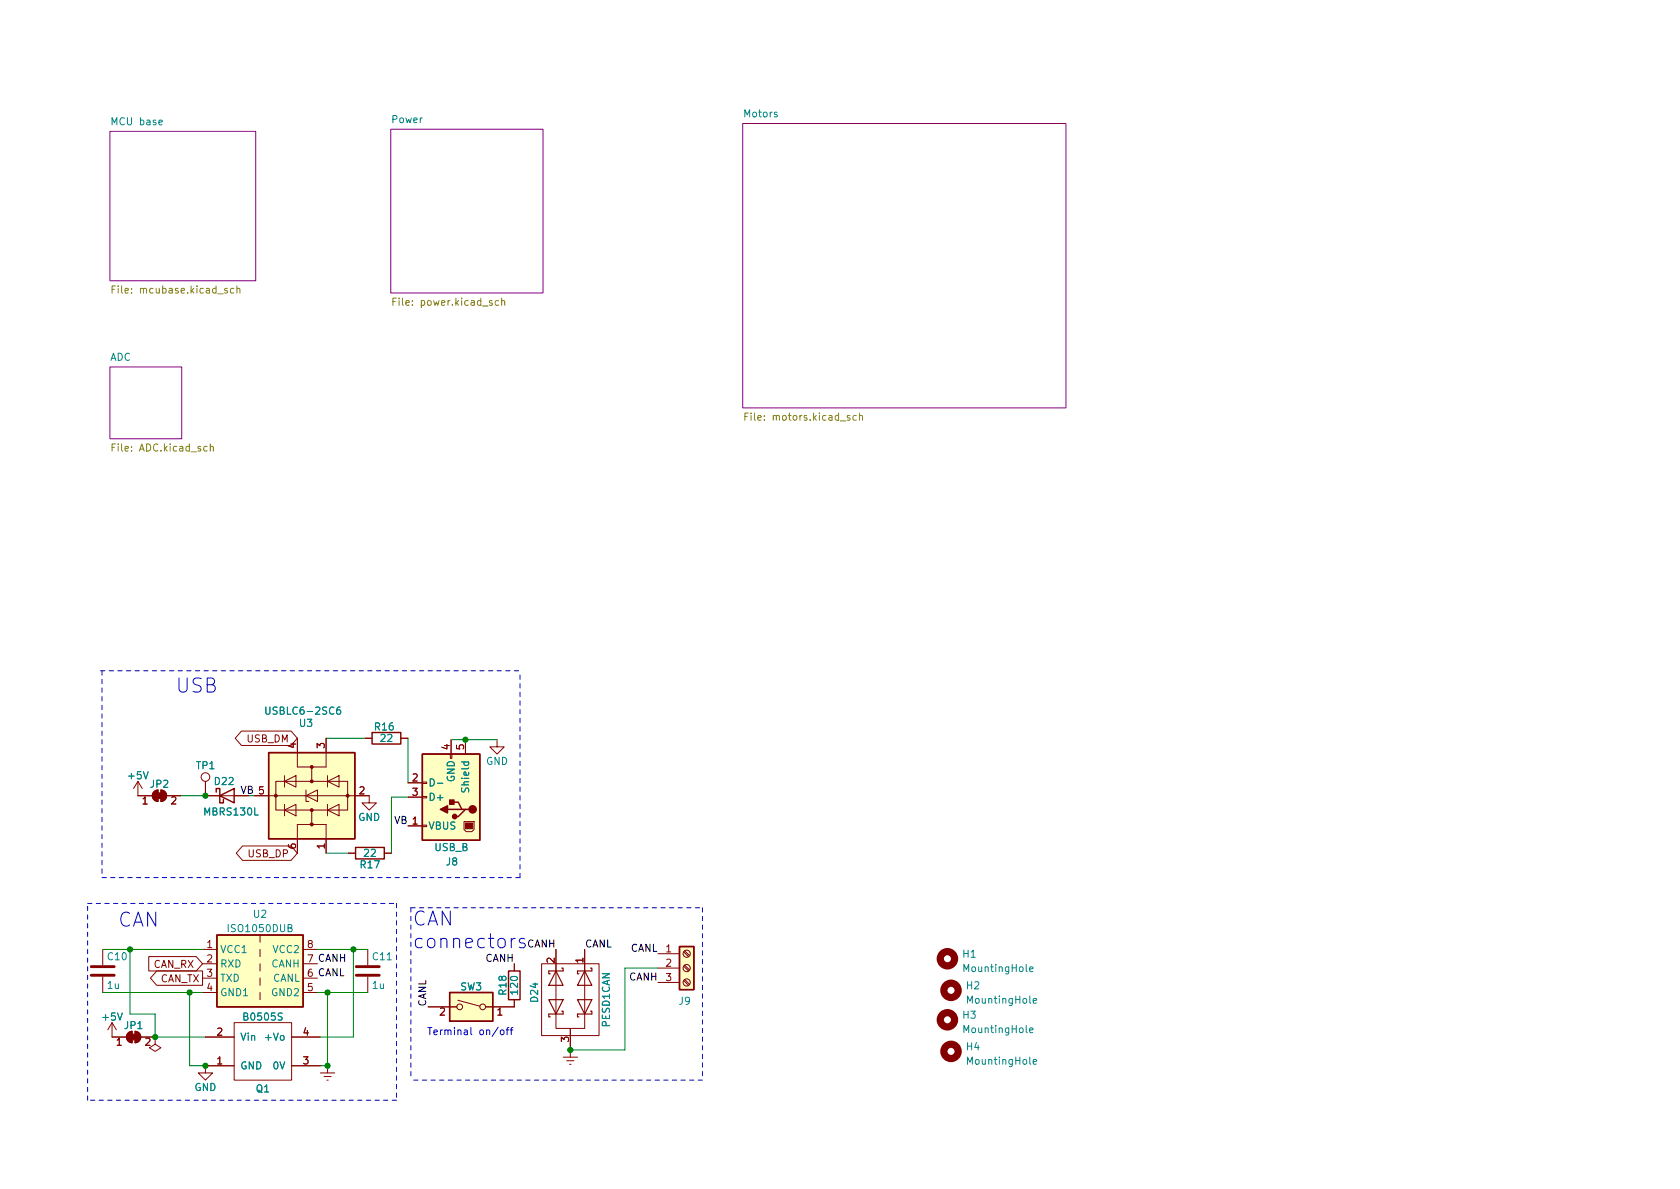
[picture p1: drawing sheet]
<svg xmlns="http://www.w3.org/2000/svg" width="297mm" height="210mm" viewBox="0 0 297 210" stroke-linecap="round" stroke-linejoin="round" font-family="sans-serif">
<g fill="#fff" stroke="#fff" stroke-width=".18">
<path d="M19.4 23.2h25.8v26.5h-25.8z"/>
<path d="M69.1 22.9h26.9v28.9h-26.9z"/>
<path d="M19.4 64.9h12.7v12.7h-12.7z"/>
<path d="M131.3 21.8h57.2v50.3h-57.2z"/>
</g>
<path d="M19.4 23.2h25.8v26.5h-25.8zM69.1 22.9h26.9v28.9h-26.9zM131.3 21.8h57.2v50.3h-57.2zM19.4 64.9h12.7v12.7h-12.7z" fill="none" stroke="#840084" stroke-width=".18"/>
<g fill="none" stroke="#848400" stroke-width=".18">
<path d="M19.8 51.2h.4M20.4 50.6h-.6v1.2M41.3 51h-.3l-.3 .2 .2 .6h.4M41.9 51.1l.2-.1h.3v.8M41.9 50.6v1.2M69.5 53.3h.4M70.1 52.7h-.6v1.3M88.2 53.2l-.4-.1-.2 .3 .1 .5h.5M88.7 53.3l.2-.2 .3 .1v.8M88.7 52.7v1.3M37.2 79l.2-.1 .3 .1v.8M37.2 78.5v1.3"/>
<path d="M131.7 73.6h.4M132.3 73h-.6v1.3M151.4 73.5h-.3l-.3 .2 .1 .6h.5M152 73.6l.1-.1h.3l.1 .8M152 73v1.3"/>
</g>
<g fill="none" stroke="#840000" stroke-width=".18">
<path d="M24.4 138.2v2.5h2.5M24.4 138.2l-.8 1.2M24.4 138.2l.7 1.2M27.2 140l.7-.3v2a1.02 1.02 0 0 1-.9-.6 1.02 1.02 0 0 1 .2-1.1zM28.4 139.7a1.02 1.02 0 0 1 1.1 1 1.02 1.02 0 0 1-1.1 1zM36.3 138.2v2.5h7.6M42.7 129.3h8.8l1.1 1.3-1.1 1.2h-8.8l-1.1-1.2zM48.8 138.2h12.7v5.1h-12.7zM50.3 138.2l2-1v2zM50.3 137.2v2M52.6 130.6v5h2.5v2.6M54.1 139.7v2h.5"/>
<path d="M57.7 130.6v5h-2.6M57.9 138.2l2-1v2zM57.9 137.2v2M64.5 130.6h1.3M70.9 130.6h1.2M72.1 138.4h2.6M74.7 138.3h.7v.3h-.7zM79.6 133.3h.3v.8h-.3zM79.8 130.8v2.5M82.3 130.8v2.5M87.9 130.8v1.3h1.3l-1.3 1.2-1.3-1.2h1.3M29.5 140.7h2.5"/>
<path d="M42.9 149.6h8.6l1.1 1.3-1.1 1.2h-8.6l-1.1-1.2zM45 140.7h20.3v1.3h1.2l-1.2 1.3-1.3-1.3h1.3M50.3 143.3l2-1.1v2.1zM50.3 142.2v2.1M54.1 140.7l2-1v2zM55.1 143.3v2.5h-2.5v5.1M55.1 145.8h2.6v5.1M57.9 143.3l2-1.1v2.1zM57.9 142.2v2.1M61.6 150.9h1.3M67.9 150.9h1.3M72.1 146h2.6"/>
<path d="M72.1 141h2.6M74.7 140.8h.7v.3h-.7zM74.7 145.9h.7v.3h-.7zM82 145.3h1.8v1.4l-.4 .4h-1l-.4-.4zM18.2 167.9v2.8M18.2 172.7v2.8M26.3 169.2h8.4l1.1 1.2-1.1 1.3h-8.4zM27.7 171.7h8.1v2.5h-8.1l-1.1-1.2zM35.8 167.9h2.6M35.8 170.4h2.6M35.8 173h2.6M35.8 175.5h2.6"/>
<path d="M46 165.3v1.3M46 167.9v1.3M46 170.4v1.3M46 173v1.2M46 175.5v1.3M53.6 167.9h2.5M53.6 170.4h2.5M53.6 173h2.5M53.6 175.5h2.5M65 167.9v2.8M65 172.7v2.8M75.7 178h5.1"/>
<path d="M80.9 176.9l3.9 1M90.9 170.4v1.3M90.9 176.8v1.2h-5M95.8 170.4h10.1v12.7h-10.1zM98.3 172v9.9h5.1v-9.9M98.3 167.9v3.8M103.4 167.9v3.8M116.3 168.7h3.8M116.3 171.2h3.8M116.3 173.7h3.8M120.9 173.4l.8 .8M120.9 170.9l.8 .8"/>
<path d="M120.9 168.3l.8 .9M121.1 173.2l.8 .9M121.1 170.7l.8 .8M121.1 168.1l.8 .9M19.8 180.8l-.8 1.3M19.8 180.8v2.6h2.6M19.8 180.8l.8 1.3M22.6 182.7l.8-.3v2a1.02 1.02 0 0 1-1-.6 1.02 1.02 0 0 1 .2-1.1zM23.9 182.4a1.02 1.02 0 0 1 1 1 1.02 1.02 0 0 1-1 1zM24.9 183.4h2.5M27.4 183.4v1.3l1 .6-1 .6-1-.6 1-.6M27.4 183.4h.1"/>
<path d="M36.3 183.4h5.1M41.4 180.8h10.2v10.2h-10.2zM41.4 188.5h-5.1v1.2h1.3l-1.3 1.3-1.2-1.3h1.2M51.6 188.5h5M51.6 183.4h5M56.6 189.7h2.6M57.3 190.4h1.2M57.8 191h.2M57.9 188.5v1.2M99.6 186.9h2.5M100.2 187.6h1.3M100.7 188.2h.3"/>
<path d="M100.8 181.9v5"/>
<circle cx="36.3" cy="137.4" r=".76"/>
<circle cx="81.3" cy="178" r=".51"/>
<circle cx="85.3" cy="178" r=".51"/>
<circle cx="121.4" cy="173.7" r=".63"/>
<circle cx="121.4" cy="171.2" r=".63"/>
<circle cx="121.4" cy="168.7" r=".63"/>
</g>
<path d="M97 176.8h2.6l-1.3 2.5zM98.3 171.7l1.3 2.5h-2.6zM99.3 171.2h.3v.5h-2.6v.5h.3M99.3 178.8h.3v.5h-2.6v.5h.3M102.1 176.8h2.5l-1.2 2.5zM103.4 171.7l1.2 2.5h-2.5zM104.4 171.2h.2v.5h-2.5v.5h.3M104.4 178.8h.2v.5h-2.5v.5h.3" fill="none" stroke="#840000" stroke-width=".2"/>
<g fill="#840000" stroke="#840000" stroke-width=".18">
<path d="M23.1 182.9h1v1h-1z"/>
<path d="M22.6 182.7l.8-.3v2a1.02 1.02 0 0 1-1-.6 1.02 1.02 0 0 1 .2-1.1z"/>
<path d="M23.9 182.4a1.02 1.02 0 0 1 1 1 1.02 1.02 0 0 1-1 1z"/>
<path d="M82.3 145.5h1.3v1.1h-1.3z"/>
<path d="M27.7 140.2h1v1h-1z"/>
<path d="M27.2 140l.7-.3v2a1.02 1.02 0 0 1-.9-.6 1.02 1.02 0 0 1 .2-1.1z"/>
<path d="M28.4 139.7a1.02 1.02 0 0 1 1.1 1 1.02 1.02 0 0 1-1.1 1z"/>
<circle cx="55.1" cy="145.8" r=".25"/>
<circle cx="55.1" cy="143.3" r=".25"/>
<circle cx="61.5" cy="140.7" r=".25"/>
<circle cx="48.8" cy="140.7" r=".25"/>
<circle cx="55.1" cy="138.2" r=".25"/>
<circle cx="55.1" cy="135.6" r=".25"/>
</g>
<g fill="#ffffc2" stroke="#ffffc2" stroke-width=".18">
<path d="M120.1 167.4h2.6v7.6h-2.6z"/>
<path d="M74.7 133.3h10.1v15.3h-10.1z"/>
<path d="M38.4 165.3h15.2v12.7h-15.2z"/>
<path d="M79.5 175.5h7.6v5.1h-7.6z"/>
<path d="M47.5 133.1h15.2v15.2h-15.2z"/>
</g>
<g fill="none" stroke="#840000" stroke-width=".25">
<path d="M47.5 133.1h15.2v15.2h-15.2zM65.8 129.5h5.1v2.1h-5.1zM74.7 133.3h10.1v15.3h-10.1zM38.2 140.1v-.7h.7v2.6h.6v-.7M38.9 140.7l2.5-1.3v2.6zM62.9 149.9h5v2h-5zM79.1 143.1h2.6M79.8 141.9h1.2l.7 1.2h.6M82.9 143.1h-.6l-1.3 1.3h-.6M38.4 165.3h15.2v12.7h-15.2zM79.5 175.5h7.6v5.1h-7.6zM89.9 171.7h2v5.1h-2z"/>
<path d="M120.1 167.4h2.6v7.6h-2.6z"/>
</g>
<g fill="#840000" stroke="#840000" stroke-width=".25">
<path d="M77.9 143.1l1.2-.6v1.3z"/>
<path d="M79.5 141.5h.8v.7h-.8z"/>
<circle cx="83.6" cy="143.1" r=".63"/>
<circle cx="80.4" cy="144.4" r=".38"/>
</g>
<path d="M47 125v1.1l.2 .2 .4-.1 .1-.1v-1.1M60.1 125l-.3 .1a.86 .86 0 0 0 0 1.2l.4-.1v-.4l-.2-.3h-.2l-.3 .3M77.3 138.5h1M182 171.4l.7-.1-.1-.3h-.4l-.2 .2 .1 .6h.5M182.7 177l.6-.1-.1-.3h-.3l-.2 .1v.6h.5M182 182.2l.7-.1-.1-.3h-.4l-.2 .1 .1 .7h.5M182.7 187.8l.6-.1-.1-.3h-.3l-.2 .1v.6h.5" fill="none" stroke="#008484" stroke-width=".18"/>
<g fill="none" stroke="#840000" stroke-width="1.3">
<circle cx="167.5" cy="169.5" r="1.27"/>
<circle cx="168.1" cy="175.1" r="1.27"/>
<circle cx="167.5" cy="180.3" r="1.27"/>
<circle cx="168.1" cy="185.9" r="1.27"/>
</g>
<path d="M16.1 172.5h4.1M16.1 170.9h4.1M63 172.5h4.1M63 170.9h4.1" fill="none" stroke="#840000" stroke-width=".51"/>
<path d="M91.1 165.9a.63 .63 0 0 0-.7 .5M92.8 166.1l-.6-.2-.4 .4 .1 .3 .9 .3 .1 .2-.1 .4-.3 .1-.7-.1M88.1 181.6l-1.1 1.7M88.6 182.2l.3-.1 .2 .3v.3l-.2 .3-.3-.1-.1-.2zM89.5 182.1h.5M90 181.7l-.3 .2v1.1M90.2 182.1h.5M90.7 181.7l-.3 .2v1.1" fill="none" stroke="#0000c2" stroke-width=".18"/>
<path d="M17.8 118.6h74.1M18 118.6v36.6M15.5 159.8h54.6M18 155.2h73.9M70.1 159.8v34.8M91.9 155.2v-36.6M72.6 160.5v30.5M72.6 160.5h51.6M124.2 160.5v30.5M15.5 194.6v-35M70.1 194.6h-54.6M124.2 191h-51.6" fill="none" stroke="#0000c2" stroke-width=".18" stroke-dasharray=".8 .8"/>
<g fill="none" stroke="#008400" stroke-width=".18">
<path d="M57.7 130.6h6.8M72.1 130.6v7.8M79.8 130.8h8.1M32 140.7h4.3M57.7 150.9h3.9M72.1 141h-2.9v9.9M18.2 167.9h17.6M18.2 175.5h17.6M23 167.9v11.4h4.4v4.1h8.9M33.5 175.5v13h2.8M56.1 167.9h8.9M56.1 175.5h8.9"/>
<path d="M57.9 175.5v13h-1.3M62.5 167.9v15.5h-5.9M116.3 171.2h-5.8v14.5h-9.7"/>
</g>
<g fill="#008400" stroke="#008400" stroke-width=".18">
<circle cx="57.9" cy="188.5" r=".46"/>
<circle cx="57.9" cy="175.5" r=".46"/>
<circle cx="82.3" cy="130.8" r=".46"/>
<circle cx="100.8" cy="185.7" r=".46"/>
<circle cx="62.5" cy="167.9" r=".46"/>
<circle cx="33.5" cy="175.5" r=".46"/>
<circle cx="36.3" cy="188.5" r=".46"/>
<circle cx="27.4" cy="183.4" r=".46"/>
<circle cx="36.3" cy="140.7" r=".46"/>
<circle cx="23" cy="167.9" r=".46"/>
</g>
<g font-size="3.5" fill="#0000c2">
<text x="31.3" y="122.5">USB</text>
<text x="20.7" y="163.9">CAN</text>
<text x="72.9" y="163.7">CAN</text>
<text x="72.9" y="167.7">connectors</text>
</g>
<g font-size="1.8" fill="#008484">
<text x="20" y="22.1">MCU base</text>
<text x="69.3" y="21.8">Power</text>
<text x="131.6" y="20.7">Motors</text>
<text x="19.4" y="63.8">ADC</text>
<text x="47.6" y="126.4">USBLC6-2SC6</text>
<text x="53" y="128.5">U3</text>
<text x="66.3" y="129.2">R16</text>
<text x="67.3" y="131.2">22</text>
<text x="22.8" y="137.8">+5V</text>
<text x="34.7" y="136">TP1</text>
<text x="85.9" y="135.2">GND</text>
<text x="26.6" y="139.3">JP2</text>
<text x="38" y="138.8">D22</text>
<text x="75.7" y="139.1">D-</text>
<text x="75.7" y="141.6">D+</text>
<text x="80.4" y="138.3" transform="rotate(-90 80.4 138.3)">GND</text>
<text x="82.9" y="139.7" transform="rotate(-90 82.9 139.7)">Shield</text>
<text x="36.2" y="144.2">MBRS130L</text>
<text x="63.3" y="145.2">GND</text>
<text x="75.7" y="146.7">VBUS</text>
<text x="63.8" y="153.5">R17</text>
<text x="64.4" y="151.5">22</text>
<text x="76.8" y="150.5">USB_B</text>
<text x="78.9" y="153">J8</text>
<text x="40.6" y="164.8">ISO1050DUB</text>
<text x="44.8" y="162.3">U2</text>
<text x="19.1" y="169.8">C10</text>
<text x="38.9" y="168.5">VCC1</text>
<text x="38.9" y="171.1">RXD</text>
<text x="38.9" y="173.6">TXD</text>
<text x="48" y="171.1">CANH</text>
<text x="48.2" y="173.6">CANL</text>
<text x="48.4" y="168.5">VCC2</text>
<text x="66" y="169.8">C11</text>
<text x="170.3" y="169.3">H1</text>
<text x="170.6" y="171.9">MountingHole</text>
<text x="19" y="174.9">1u</text>
<text x="38.9" y="176.1">GND1</text>
<text x="48.2" y="176.1">GND2</text>
<text x="65.9" y="174.9">1u</text>
<text x="81.4" y="175.1">SW3</text>
<text x="89.5" y="175.9" transform="rotate(-90 89.5 175.9)">R18</text>
<text x="91.6" y="175.7" transform="rotate(-90 91.6 175.7)">120</text>
<text x="95.1" y="177.1" transform="rotate(-90 95.1 177.1)">D24</text>
<text x="120.1" y="177.7">J9</text>
<text x="170.9" y="174.9">H2</text>
<text x="171.3" y="177.5">MountingHole</text>
<text x="18.2" y="180.5">+5V</text>
<text x="22" y="182">JP1</text>
<text x="42.4" y="184">Vin</text>
<text x="43.3" y="180.5">B0505S</text>
<text x="47.3" y="184">+Vo</text>
<text x="107.8" y="181.6" transform="rotate(-90 107.8 181.6)">PESD1CAN</text>
<text x="170.3" y="180.1">H3</text>
<text x="170.6" y="182.7">MountingHole</text>
<text x="170.9" y="185.7">H4</text>
<text x="42.4" y="189.1">GND</text>
<text x="48.4" y="189.1">0V</text>
<text x="171.3" y="188.3">MountingHole</text>
<text x="34.4" y="192.9">GND</text>
<text x="45.3" y="193.2">Q1</text>
</g>
<g font-size="1.8" fill="#848400">
<text x="20.7" y="51.9">File: mcubase.kicad_sch</text>
<text x="70.2" y="54.1">File: power.kicad_sch</text>
<text x="132.5" y="74.4">File: motors.kicad_sch</text>
<text x="20.3" y="79.8">File: ADC.kicad_sch</text>
</g>
<g font-size="1.8" fill="#840000">
<text x="43.7" y="131.3">USB_DM</text>
<text x="52.3" y="132.3" transform="rotate(-90 52.3 132.3)">4</text>
<text x="57.4" y="132.3" transform="rotate(-90 57.4 132.3)">3</text>
<text x="79.5" y="132.6" transform="rotate(-90 79.5 132.6)">4</text>
<text x="82" y="132.6" transform="rotate(-90 82 132.6)">5</text>
<text x="25.2" y="142.2">1</text>
<text x="30.2" y="142.2">2</text>
<text x="45.7" y="140.5">5</text>
<text x="63.5" y="140.5">2</text>
<text x="72.9" y="138.2">2</text>
<text x="72.9" y="140.7">3</text>
<text x="72.9" y="145.8">1</text>
<text x="44" y="151.6">USB_DP</text>
<text x="52.3" y="150.1" transform="rotate(-90 52.3 150.1)">6</text>
<text x="57.4" y="150.1" transform="rotate(-90 57.4 150.1)">1</text>
<text x="36.6" y="167.6">1</text>
<text x="54.4" y="167.6">8</text>
<text x="27.1" y="171.2">CAN_RX</text>
<text x="28.3" y="173.7">CAN_TX</text>
<text x="36.6" y="170.2">2</text>
<text x="36.6" y="172.7">3</text>
<text x="98" y="170.3" transform="rotate(-90 98 170.3)">2</text>
<text x="103.1" y="170.3" transform="rotate(-90 103.1 170.3)">1</text>
<text x="117.7" y="168.4">1</text>
<text x="117.7" y="170.9">2</text>
<text x="117.7" y="173.5">3</text>
<text x="36.6" y="175.3">4</text>
<text x="54.4" y="175.3">5</text>
<text x="77.7" y="179.6">2</text>
<text x="87.9" y="179.6">1</text>
<text x="20.6" y="184.9">1</text>
<text x="25.7" y="184.9">2</text>
<text x="38.4" y="183.1">2</text>
<text x="53.6" y="183.1">4</text>
<text x="100.6" y="184.3" transform="rotate(-90 100.6 184.3)">3</text>
<text x="38.4" y="188.2">1</text>
<text x="53.6" y="188.2">3</text>
</g>
<text font-size="1.8" fill="#008400" x="42.5" y="140.4">VB 5</text>
<g font-size="1.8">
<text x="69.7" y="145.7">VB 1</text>
<text x="93.2" y="167.5">CANH</text>
<text x="103.4" y="167.5">CANL</text>
<text x="54.4" y="172.7">6 CANL</text>
<text x="54.4" y="170.2">7 CANH</text>
<text x="85.8" y="170.1">CANH</text>
<text x="111.2" y="173.4">CANH</text>
<text x="111.4" y="168.3">CANL</text>
<text x="75.3" y="178" transform="rotate(-90 75.3 178)">CANL</text>
</g>
<text font-size="1.8" fill="#0000c2" x="75.4" y="183">Terminal on/off</text>
</svg>
